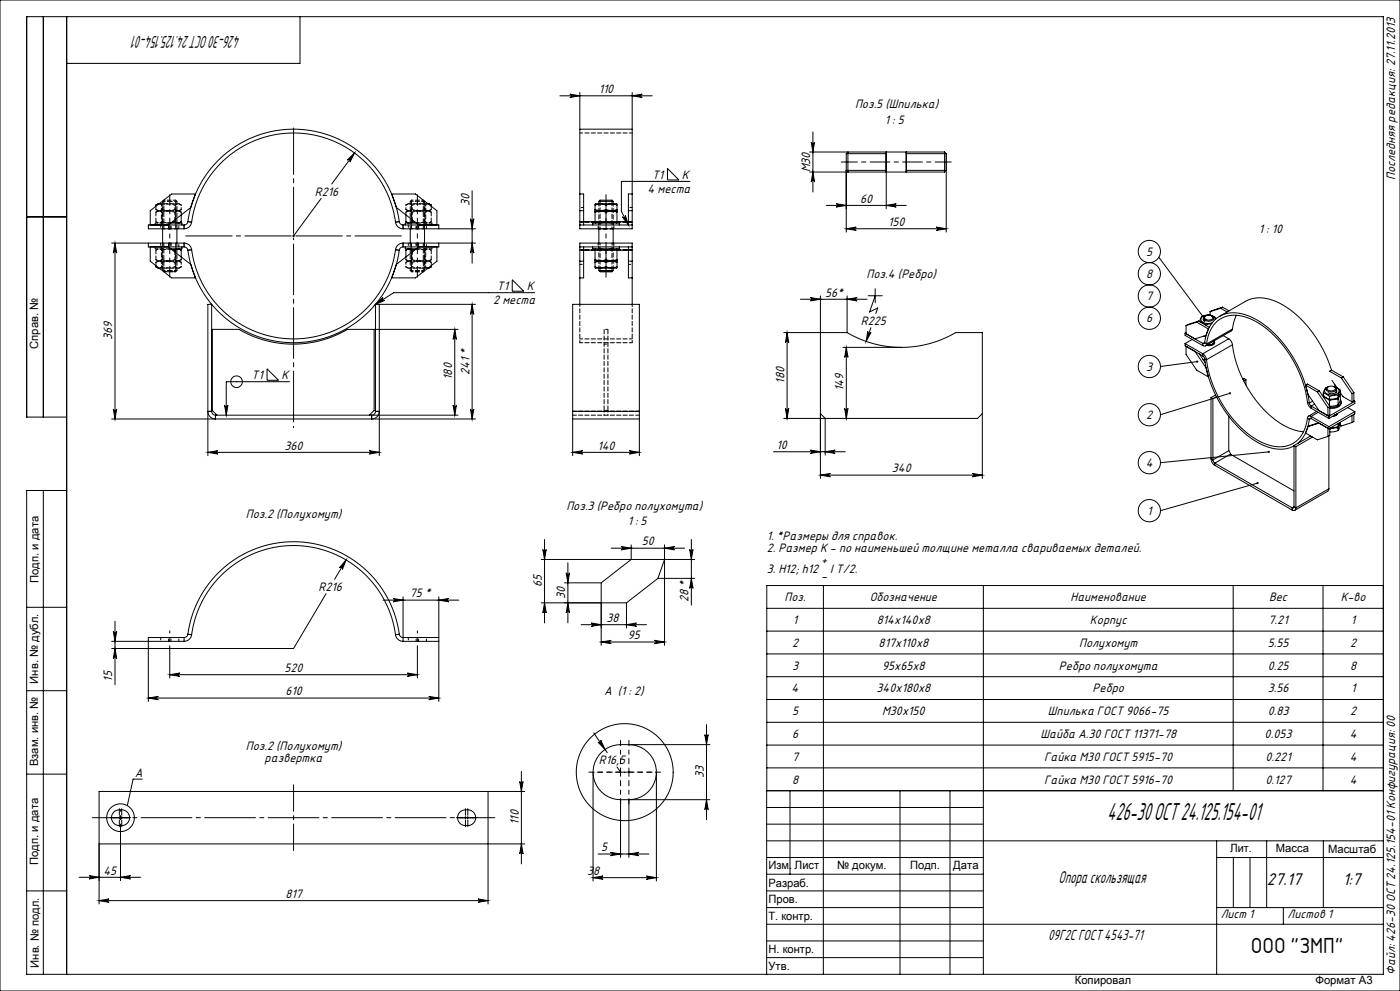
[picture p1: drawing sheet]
<svg xmlns="http://www.w3.org/2000/svg" width="420mm" height="297mm" viewBox="0 0 420 297" stroke-linecap="round" stroke-linejoin="round" font-family="sans-serif">
<g fill="none" stroke="#000" stroke-width=".3">
<path d="M0 0h420v297h-420zM13 5v120M20 5v287M90 5v14h-70M167.9 28.7h27.8M170.9 28.2l3 .5-3 .5a.5 .5 0 0 0 .5-.5 .5 .5 0 0 0-.5-.5zM173.9 27.7v11M173.9 38.7v19.4M173.9 38.7h15.8M189.7 38.7v19.4M189.7 27.7v11M189.7 28.7l3-.5a.5 .5 0 0 0-.5 .5 .5 .5 0 0 0 .5 .5z"/>
<path d="M243.9 39.6v18M96.4 59.5l-8.3 11.2M104.2 48l2.2-2.1-1.4 2.7a.5 .5 0 0 0-.1-.7 .5 .5 0 0 0-.7 .1zM106.4 45.9l-6.9 9.3M141.6 57.2v21.7M173.9 58.1v10.5h15.8v-10.5M173.9 58.1h1.2v9.3M180 60v1.1M180 60h3.6M180 60l-.3 .4M183.6 60v1.1M183.6 60l.3 .4"/>
<path d="M200.2 50.5l3.5 3.4h-3.5zM207 54.4h-20.6v9l2.1 4v-9.3h1.2M242.9 51.6h40.5M242.9 45.6h40.5M243.4 42.6a.5 .5 0 0 0 .5 .4 .5 .5 0 0 0 .5-.4l-.5 3zM243.9 51.6l.5 3a.5 .5 0 0 0-.5-.5 .5 .5 0 0 0-.5 .5zM253.9 46.1l.5-.5v6l-.5-.5M253.9 46.1v5M253.9 51.1v18.5M253.9 46.1h12M253.9 51.1h12v11.5M265.9 45.6v6z"/>
<path d="M271.9 46.1h12M271.9 51.1h12M271.9 45.6v6M283.4 45.6v6M283.4 45.6l.5 .5M283.9 51.1v18.5M283.9 46.1v5M283.9 46.1h.1M283.9 51.1l-.5 .5M8 65h12M34.5 72.9l.5 3a.5 .5 0 0 0-.5-.5 .5 .5 0 0 0-.5 .5zM34.5 72.9v52.7"/>
<path d="M44.5 72.9v1.1h10.7M45.1 74v4.3l6.4 5h7.1l-1.4-4.1-6.7-5.2M45.1 67.4v-4.3l6.4-5h7.1l-1.4 4.1-6.7 5.2M46.8 80l.8 .3M46.8 80l1 .4M46.8 61.4v.4M46.8 79.6v.4M47.6 61.2l-.8 .2M47.8 61.1l-1 .3M48.8 68.6v4.3M51.2 66.9h3.4v.5M51.4 74.7l1.1 .3"/>
<path d="M52.5 66.5l-1.1 .2M52.5 66.5a1.68 1.68 0 0 0 1.9 0M52.5 75a1.68 1.68 0 0 1 1.9 0M52.5 65.9v.6M52.5 75v.5M53.1 68.6v4.3M53.7 74.6l.7 .4M54.4 66.5l-.7 .4M54.4 64.4v2.1M54.4 75v2M54.6 74v.6h-3.4M55.2 72.9a2.29 2.29 0 0 1 2.3 1.9"/>
<path d="M55.2 74a1.14 1.14 0 0 1 1.2 1M55.2 67.4h-10.7v1.2h10.7M55.2 72.9h-21.7M55.2 67.4v1.2M55.2 72.9v1.1M56.4 66.4a1.14 1.14 0 0 1-1.2 1M56.4 66.4a32 32 0 0 1 31.7-27.7 32 32 0 0 1 31.7 27.7M56.4 75a32 32 0 0 0 31.7 27.7 32 32 0 0 0 31.7-27.7M56.4 66.4l1.1 .2M57.5 66.6a2.29 2.29 0 0 1-2.3 2M57.5 66.6a30.9 30.9 0 0 1 30.6-26.7 30.9 30.9 0 0 1 30.6 26.7M57.5 74.8a30.9 30.9 0 0 0 30.6 26.8 30.9 30.9 0 0 0 30.6-26.8"/>
<path d="M57.5 74.8l-1.1 .2M87.7 70.7h.7M88.1 70.4v.7M118.7 66.6a2.29 2.29 0 0 0 2.2 2M118.7 74.8l1.1 .2M119.8 66.4a1.14 1.14 0 0 0 1.1 1M119.8 66.4l-1.1 .2M120.9 74a1.14 1.14 0 0 0-1.1 1M120.9 72.9a2.29 2.29 0 0 0-2.2 1.9M120.9 67.4h10.7v1.2M120.9 67.4v1.2M120.9 72.9v1.1"/>
<path d="M121.6 74v.6h3.3M121.8 66.5a1.68 1.68 0 0 0 1.9 0M121.8 75a1.68 1.68 0 0 1 1.9 0M121.8 66.5l.7 .4M121.8 64.4v2.1M121.8 75v2M122.5 74.6l-.7 .4M123.1 68.6v4.3M123.7 66.5l1 .2M123.7 65.9v.6M123.7 75v.5M124.7 74.7l-1 .3"/>
<path d="M124.9 66.9h-3.3v.5M125.7 74l-6.8 5.2-1.4 4.1h7.1l6.5-5v-4.3M125.7 67.4l-6.8-5.2-1.4-4.1h7.1l6.5 5v4.3M127.4 68.6v4.3M128.4 61.1l1 .3M128.5 61.2l.9 .2M129.4 80l-1 .4M129.4 80l-.9 .2M129.4 61.4v.4M129.4 79.6v.4M131.6 72.9v1.1h-10.7M141.1 65.6a.5 .5 0 0 0 .5 .4 .5 .5 0 0 0 .5-.4l-.5 3z"/>
<path d="M141.6 72.9l.5 3a.5 .5 0 0 0-.5-.5 .5 .5 0 0 0-.5 .5zM142.6 68.6h-21.7M142.6 72.9h-21.7M173.9 74h15.8M173.9 67.4h15.8M173.9 78.3h1.2M173.9 63.1h1.2M175.1 74v9.3h-1.2M175.1 66.4h3.4M175.1 75h3.4M177.8 74v.6h8v-.6M177.8 67.4v-.5h8v.5"/>
<path d="M178.5 78.6a4.7 4.7 0 0 1 3.3 0M178.5 78.3v.3M178.5 80l.2 .4h6.2l.2-.4M178.5 80a4.7 4.7 0 0 0 3.3 0M178.5 62.8a4.7 4.7 0 0 0 3.3 0M178.5 61.4a4.7 4.7 0 0 1 3.3 0M178.5 61.1h6.6M178.5 61.2v.2M178.5 62.8l.2 .4M178.5 63.6a4.7 4.7 0 0 1 3.3 0M178.5 66.5a4.7 4.7 0 0 0 3.3 0M178.5 66.5l.2 .4"/>
<path d="M178.5 77.8v.3M178.5 77.8a4.7 4.7 0 0 0 3.3 0M178.5 75a4.7 4.7 0 0 1 3.3 0M178.5 78.1l.2 .1M178.5 61.4v1.4M178.5 63.6v2.9M178.5 75v2.8M178.5 78.6v1.4M178.7 78.2h6.2M178.7 63.2h6.2M178.7 63.2l-.2 .4M178.7 74.6l-.2 .4"/>
<path d="M178.7 78.2l-.2 .1M179.7 60.4h4.2M179.7 60.4v.7M179.7 68.6v4.3M181.8 78.6a4.7 4.7 0 0 1 3.3 0M181.8 80a4.7 4.7 0 0 0 3.3 0M181.8 61.4a4.7 4.7 0 0 1 3.3 0M181.8 62.8a4.7 4.7 0 0 0 3.3 0M181.8 63.6a4.7 4.7 0 0 1 3.3 0M181.8 66.5a4.7 4.7 0 0 0 3.3 0M181.8 77.8a4.7 4.7 0 0 0 3.3 0M181.8 75a4.7 4.7 0 0 1 3.3 0"/>
<path d="M181.8 61.4v1.4M181.8 63.6v2.9M181.8 75v2.8M181.8 78.6v1.4M183.9 60.4v.7M183.9 68.6v4.3M184.9 63.2l.2 .4M184.9 74.6l.2 .4M184.9 78.2l.2 .1M185.1 78.3v.3M185.1 61.2v.2M185.1 62.8l-.2 .4"/>
<path d="M185.1 66.5l-.2 .4M185.1 77.8v.3M185.1 78.1l-.2 .1M185.1 61.4v1.4M185.1 63.6v2.9M185.1 75v2.8M185.1 78.6v1.4M185.1 66.4h3.4M185.1 75h3.4M186.7 65a.5 .5 0 0 0 .7 .2 .5 .5 0 0 0 .2-.7l.9 2.9zM188.5 74v9.3h1.2M188.5 78.3h1.2"/>
<path d="M188.5 63.1h1.2M247.9 61.6h24M250.9 61.1l3 .5-3 .5a.5 .5 0 0 0 .4-.5 .5 .5 0 0 0-.4-.5zM253.9 68.6l3-.5a.5 .5 0 0 0-.5 .5 .5 .5 0 0 0 .5 .5zM253.9 68.6h30M265.9 61.6l3-.5a.5 .5 0 0 0-.5 .5 .5 .5 0 0 0 .5 .5zM280.9 68.1l3 .5-3 .5a.5 .5 0 0 0 .4-.5 .5 .5 0 0 0-.4-.5zM347.6 77.1l14 18.8M112.2 98.7v24.3l-1.4 1.4M112.6 91.2v32.1M112.6 91.2l2.3-2a.5 .5 0 0 0-.1 .7 .5 .5 0 0 0 .6 .1zM113.8 91.2v45.4"/>
<path d="M136.4 98.7v25.7M136.4 98.7l.5 3a.5 .5 0 0 0-.5-.5 .5 .5 0 0 0-.5 .5zM137.4 98.7h-33.2a32.1 32.1 0 0 1-32.5 0h-8v24.3l1.4 1.4M141.6 91.2l.5 3a.5 .5 0 0 0-.5-.5 .5 .5 0 0 0-.5 .5zM141.6 91.2v34.4M142.6 91.2h-30M153.7 83.8l3.4 3.5h-3.4zM160.4 87.7h-42.3l-5.5 3.5M173.9 83.3v7.9M173.9 83.3v-10.4h15.8v10.4M179.7 81.1h4.2M179.7 80.4v.7"/>
<path d="M179.7 81.1l.3 .3M180 80.4v1M180 81.4h3.6M183.6 81.4h.1M183.6 80.4v1M183.9 80.4v.7M183.9 81.1l-.3 .3M189.7 83.3v7.9M235.1 99.7h19M236.1 99.7v25.7M236.1 99.7l.5 3a.5 .5 0 0 0-.5-.5 .5 .5 0 0 0-.5 .5zM240.1 89.7h20"/>
<path d="M243.1 89.2l3 .5-3 .5a.5 .5 0 0 0 .5-.5 .5 .5 0 0 0-.5-.5zM246.1 88.7v54.7M254.1 89.7l3-.5a.5 .5 0 0 0-.4 .5 .5 .5 0 0 0 .4 .5zM254.1 99.7a32.1 32.1 0 0 0 32.6 0h8v43.7M254.1 88.7v11M260.4 99.3a.5 .5 0 0 0 .3 .6 .5 .5 0 0 0 .6-.2l-1.5 2.6zM260.4 88.6h4.3M261.3 98.2l-1.5 4.1M262.6 88.6l-1.7 4.9 2.4-1.2-.5 1.6M262.6 86.5v4.3M355.5 99.9l5.3 3M355.5 99.9v.6l5.3 3.1"/>
<path d="M355.8 97.6v2.4M355.8 99.7l-.3 .2M359 96.6l3.5 2-.7 1.9-3.3 1.1M359 96.6l-3.2 1M359.6 96.2l-3.8 1.4M359.6 96.2l3.2 1.9M359.6 96.2l-.6 .4M359.9 96.3l1.8 1.1M359.9 96.3v.1M361.1 95.4v.7M361.1 95.3a.65 .65 0 0 0 .4 1.1M361.5 94.8a1.42 1.42 0 0 1 2.3 .5 1.46 1.46 0 0 1-2.4-.1z"/>
<path d="M361.7 94.7l-.2 .1a.78 .78 0 0 0-.3 1 .78 .78 0 0 0 .9 .4h1.1a.76 .76 0 0 0 .9-.6 .76 .76 0 0 0-.6-.9M361.7 97.4v.1M363 93.4v1M363.5 97l-1.8 .4M364.1 95.4v.4M364.6 95.7a2.62 2.62 0 0 0-4.1-.6 1.09 1.09 0 0 0-.1 1.2 1.09 1.09 0 0 0 1.1 .6l1.1 .1 1.1-.3M364.9 95.5a3.3 3.3 0 0 0-4.5-.4l-.5 1.2M365.9 94.8l7.8-4.5a11.2 11.2 0 0 1 11.2 1.1 35.3 35.3 0 0 1 14.5 19.5M366.2 92.4l-3.2 1M366.2 92.4l1.9 1.1M366.8 92.1l-.6 .3M366.8 92.1l1.9 1.1"/>
<path d="M366.8 92.1l-3.8 1.3M369.7 98.6l-.3 .6-7.8 4.5M369.7 98.6l-7.7 4.5M370.9 94.5l-.6 1.6-.6 2.5M80.1 110.5l3.5 3.5h-3.5zM86.9 114.4h-19v10M252.9 104.1h17.5M253.9 104.1v21.3M253.9 104.1l.5 3a.5 .5 0 0 0-.5-.5 .5 .5 0 0 0-.5 .5zM355.5 103v.6l5.3 3.1M355.5 103l5.3 3M355.8 103.8v2.4l3.2 4.7 3.5 2.1-.7-2.8-3.3-4.9"/>
<path d="M357.7 101.7l-2.2 1.3M359.2 108.4l-11.1 1.4M359.8 106.1l1.7 2.6M359.9 106.1v.1M359.9 106.1h.1M360.8 106.7l.6 .9M360.8 106l.7 .7 .5 1.1M360.8 102.9v.7M360.8 106v.7M360.9 107.7l.5 .2M361 100.8l.7 .1M361.4 102.7a9.2 9.2 0 0 1 6.8-8.8 15.2 15.2 0 0 1 12 4.2 36.4 36.4 0 0 1 12.6 22.7"/>
<path d="M361.4 102.7l-.2 .3-.4-.1M361.4 107.6a35.2 35.2 0 0 0 16.3 25.2 11 11 0 0 0 10.5 .8M361.4 102.7l.6 .4M361.4 107.6l.6 .2M361.4 102.6l-.6 .3M361.6 100.6h.2M362 103.1a8.9 8.9 0 0 1 6.6-8.5 15.1 15.1 0 0 1 11.9 4.3 35.1 35.1 0 0 1 11.7 21.7M362 103.1a.67 .67 0 0 1-.4 .6 .67 .67 0 0 1-.8-.1M362 107.8a33.8 33.8 0 0 0 16 24.5 9.6 9.6 0 0 0 11.2-.3 10.5 10.5 0 0 0 3-6.7M363.3 119.2l.6 .3M363.3 119.2v18.3M363.9 119.5v18.3"/>
<path d="M364.1 102.6l-.6 .6-1.4 .2M364.1 102.7l.2 .3M364.1 102.2v1M364.2 102.2a.83 .83 0 0 1 .1 .9 .83 .83 0 0 1-.9 .4h-1.5M364.7 118.4l-1.4 .8M364.9 118.9l-1 .6M367 100.6l1.6 .9M368.6 101.5l.7 .7 .4 1.1M368.6 101.5l-7.8 4.5M369 117.9l-20.9 6.4M369.7 103.3a33.8 33.8 0 0 0 16.1 24.5 13.9 13.9 0 0 0 5.3 1.6M369.7 103.3l-7.7 4.5"/>
<path d="M372.9 113.7l.3-.2 .6 .3M373.8 113.8l-.7 .4M373.8 113.8v1.6M391.7 115.4l.7 2.7 3.3 4.9M391.7 115.4l3.5 2.1M391.7 115.4l.5-.3 3.6 2M395.2 117.5l3.2 4.6M395.8 117.1l-.6 .4M395.8 117.1l3.1 4.7M397 117.8l1.9 1M397 117.8a1.6 1.6 0 0 0 1.5 1.7l.4 .1M397 118.4l-.3 .1"/>
<path d="M397 119l1.9 1.1M397.1 118.6l-.1 .3M397.9 116.6v.4M398.1 116.2h-.1M398.2 116.1a1.79 1.79 0 0 0-1.2 1.7M398.3 116.1a1.49 1.49 0 0 1 2.3 .4 1.4 1.4 0 0 1-2.5-.2zM398.5 115.9a.77 .77 0 0 0-.6 .9 .77 .77 0 0 0 .9 .6h1.3a.74 .74 0 0 0 .8-.7 .74 .74 0 0 0-.6-.8M398.9 118.8v.8M399.4 110.9l-.5 .3 3.5 2.1M399.4 110.9l3.6 2.1M399.6 114l1.5 2.2M400.1 115.9l.8 .2 1.2 .9"/>
<path d="M400.3 116h.3a1.12 1.12 0 0 1 1.1 1.2 1.12 1.12 0 0 1-1.2 1.1 2.37 2.37 0 0 1-3.1-1.2l.6-.9M400.4 115.2l.1 .8M400.9 116.7a.8 .8 0 0 1 0 .9 .8 .8 0 0 1-.9 .4h-.9l-.7-.3M400.9 116.6v.9M401.4 118.4l-1.2 .1-1.3 .3M401.4 119.2l-1.2 .4h-1.3M401.4 119.7h-1.2l-1.3 .4M401.4 118.4v.8M401.4 119.7v1.6M402 118.1l.1 .1M402.1 117.8h.1M402.1 117l-.7 1.4"/>
<path d="M402.1 117.7l-.7 1.5M402.1 118.2l-.7 1.5M402.1 118.2a4.2 4.2 0 0 1-.5 2.9l-.2 .2M402.1 119.8a1.43 1.43 0 0 1-1.3 2.1l-1.9 .1M402.1 117v.7M402.1 117.7l.8 1.2 2.7 1.5M402.4 113.3l3.2 4.7M403 113l-.6 .3M403 113l3.2 4.7M405.6 118v2.4M406.2 117.7v2.4M406.2 117.7l-.6 .3"/>
<path d="M20 125h-12v-120h407v287h-407v-145h12M33.5 125.6h109.1M34 122.6a.5 .5 0 0 0 .5 .4 .5 .5 0 0 0 .5-.4l-.5 3zM62.4 135.6l3-.5a.5 .5 0 0 0-.5 .5 .5 .5 0 0 0 .5 .5zM62.4 135.6h51.4M63.5 123.3h-1.1a2.29 2.29 0 0 0 2.2 2.3v-1.2M63.5 123.3a1.14 1.14 0 0 0 1.1 1.1M63.5 123.3v-32.1h-1.1v45.4M67.4 121.4a.5 .5 0 0 0 .5 .5 .5 .5 0 0 0 .5-.5l-.5 3zM110.8 135.1l3 .5-3 .5a.5 .5 0 0 0 .5-.5 .5 .5 0 0 0-.5-.5zM112.6 123.3h1.2a2.29 2.29 0 0 1-2.3 2.3v-1.2a1.14 1.14 0 0 0 1.1-1.1zM135.9 121.4a.5 .5 0 0 0 .5 .5 .5 .5 0 0 0 .5-.5l-.5 3z"/>
<path d="M137.4 124.4h-72.8M141.1 122.6a.5 .5 0 0 0 .5 .4 .5 .5 0 0 0 .5-.4l-.5 3zM171.8 125.6v11M171.8 135.6h20M171.8 135.6l3-.5a.5 .5 0 0 0-.5 .5 .5 .5 0 0 0 .5 .5zM171.8 123.3v2.3M171.8 123.3v-32.1h20v32.1M171.8 125.6h20M171.8 123.3h20M188.8 135.1l3 .5-3 .5a.5 .5 0 0 0 .5-.5 .5 .5 0 0 0-.5-.5zM191.8 125.6v11M191.8 123.3v2.3"/>
<path d="M232 135.4h21.6M235.6 122.4a.5 .5 0 0 0 .5 .5 .5 .5 0 0 0 .5-.5l-.5 3zM243.1 134.9l3 .5-3 .5a.5 .5 0 0 0 .5-.5 .5 .5 0 0 0-.5-.5zM246.1 124l1.5 1.4v11M247.6 135.4l3-.5a.5 .5 0 0 0-.5 .5 .5 .5 0 0 0 .5 .5zM253.4 122.4a.5 .5 0 0 0 .5 .5 .5 .5 0 0 0 .5-.5l-.5 3zM294.7 124l-1.4 1.4h-58.2M363.3 137.5l.3 1.1 .8 .9M363.3 137.5l.6 .3M363.9 137.8l.5 1M364.4 138.8l23.2 13.4M364.4 139.5l23.2 13.4"/>
<path d="M364.4 138.8v.7M368.6 124.7v10.3l.7 1.2 18.9 10.9M368.7 135.1l-4.8 2.7M369.2 136l-4.8 2.8M380.6 135.4l-32.5 3.3M388.2 133.5l.6 .4M388.2 133.5v18.4M388.8 133.9v18.3M392.2 120.6l.5 1.1 .7 .6M392.2 125.3l.6 .4M392.2 120.6l.6 .2M392.4 127.9l-.7 1.9 3.5 2 3.2-1"/>
<path d="M392.8 120.8l.6 .9M392.8 125.7a10.7 10.7 0 0 1-3.5 7.2M393.2 130.7l-5 2.8M393.3 125.4l-.5 .3M393.4 124.8a.67 .67 0 0 0-.8-.1 .67 .67 0 0 0-.4 .6M393.4 125.5l-.4-.1-.2 .3M393.4 125.5l5.3 3M393.4 121.7l5.3 3.1M393.4 122.3l5.3 3.1M393.4 121.7v.6M393.4 124.8v.7M393.4 124.8l5.3 3.1"/>
<path d="M393.7 131l-4.9 2.9M393.8 120.2l-1 .6M394.4 121.1l-1 .6M395 123.3l-2.4 1.4M395.5 123.6l-2.1 1.2M395.5 126.7l-3.1 1.2M395.7 126.8l-3.3 1.1M398.4 128.4v2.4M398.7 124.8v.6M398.7 127.9v.6M398.7 130.6v15.9M398.9 120.1v1.6h1.3l1.2-.4"/>
<path d="M398.9 121.8v2.5l-.5 .3v-2.5M398.9 121.8l-.5 .3M398.9 128.4v2.1l-.5 .3M400.5 124.4h-.1M400.9 124.1v.4M400.9 124.4h.1M400.9 124.1l.1 .2M401 124.1l.1 .1M401.2 124l-.4 .5-1.1 .3M401.4 128.3h-1.3l-1.2 .3M401.4 129l-1.3 .4h-1.2M401.4 127.8l-2.2 .4"/>
<path d="M401.4 126.9v.9M401.4 128.3v.7M402 126.7l.1 .1M402 126.6l-.6 1.2M402.1 126.8l-.7 1.5M402.1 126.8v.8l-.7 1.4M402.3 120.5a2.41 2.41 0 0 1-3.1 1.9h-.3M404.3 122.1l2.1 1.3M405.6 124.5v2.1M405.6 126.6l-3.2 1.1-.3-.2M406.2 124.2v2.1l-.6 .3M406.2 120.1l-.6 .3"/>
<path d="M406.2 120.1l.2 .2M406.4 120.3l-7.7 4.5M406.4 120.3v.6l-7.7 4.5M406.4 123.4v.6l-7.7 4.5M406.4 123.4l-7.7 4.5M13 147v145M246.1 142.4h48.6M246.1 142.4l3-.5a.5 .5 0 0 0-.4 .5 .5 .5 0 0 0 .4 .5zM291.7 141.9l3 .5-3 .5a.5 .5 0 0 0 .5-.5 .5 .5 0 0 0-.5-.5zM377.3 144.8l-29.2 8.2M387.6 152.2v.7M388.2 151.9a.34 .34 0 0 1-.2 .3 .34 .34 0 0 1-.4 0"/>
<path d="M388.2 151.9l.6 .3M388.2 151.9l-.6 .3M388.8 152.2a.69 .69 0 0 1-.4 .7 .69 .69 0 0 1-.8 0M398.7 146.5l-.4 .7-9.9 5.7M398.7 146.5l-9.9 5.7M97.8 177.9l-9.7 16.5h-54.6M103.8 167.8l-3.4 5.8M103.8 167.8l-1.1 2.9a.5 .5 0 0 0-.2-.7 .5 .5 0 0 0-.6 .1zM114.9 179.9h22.7M117.9 179.4l3 .5-3 .5a.5 .5 0 0 0 .5-.5 .5 .5 0 0 0-.5-.5zM120.9 178.9v13.3M131.6 178.9v31.3"/>
<path d="M131.6 179.9l3-.5a.5 .5 0 0 0-.4 .5 .5 .5 0 0 0 .4 .5zM162.4 167.7h46M162.9 164.7a.5 .5 0 0 0 .5 .4 .5 .5 0 0 0 .5-.4l-.5 3zM163.4 161.7v25M169.4 174.7h11M169.9 171.7a.5 .5 0 0 0 .5 .4 .5 .5 0 0 0 .5-.4l-.5 3zM170.4 168.7v18M180.4 174.7v18.7M183.4 164.3h22M186.4 163.8l3 .5-3 .5a.5 .5 0 0 0 .4-.5 .5 .5 0 0 0-.4-.5zM189.4 163.3v4.4l-9 7M197.4 173.3l-9.5 7.4"/>
<path d="M197.4 173.3h11M199.4 163.3v30.1M199.4 164.3l3-.5a.5 .5 0 0 0-.5 .5 .5 .5 0 0 0 .5 .5zM199.4 167.7l-2 5.6M206.9 164.7a.5 .5 0 0 0 .5 .4 .5 .5 0 0 0 .5-.4l-.5 3zM207.4 161.7v19.7M207.4 173.3l.5 3a.5 .5 0 0 0-.5-.4 .5 .5 0 0 0-.5 .4zM247 175.5v61.5M295 175.5v116.5M370 175.5v61.5M396.9 175.5v61.5M415 175.5h-185v116.5"/>
<path d="M8 182h12M33.5 192.2h21.7M34 189.2a.5 .5 0 0 0 .5 .5 .5 .5 0 0 0 .5-.5l-.5 3zM34.5 186.2v19M34.5 194.4l.5 3a.5 .5 0 0 0-.5-.5 .5 .5 0 0 0-.5 .5zM50.9 194.2v9M55.2 191.1h-10.7v19.1M55.2 191.1v1.1M56.4 190.1a1.14 1.14 0 0 1-1.2 1M56.4 190.1a32 32 0 0 1 31.7-27.7 32 32 0 0 1 31.7 27.7M56.4 190.1l1.1 .1M57.5 190.2a2.29 2.29 0 0 1-2.3 2"/>
<path d="M57.5 190.2a30.9 30.9 0 0 1 30.6-26.7 30.9 30.9 0 0 1 30.6 26.7M118.7 190.2a2.29 2.29 0 0 0 2.2 2M119.8 190.1a1.14 1.14 0 0 0 1.1 1h10.7M119.8 190.1l-1.1 .1M120.9 192.2h10.7M125.2 194.2v9M162.4 180.7h25.5M163.4 180.7l.5 3a.5 .5 0 0 0-.5-.5 .5 .5 0 0 0-.5 .5zM170.4 180.7l.5 3a.5 .5 0 0 0-.5-.5 .5 .5 0 0 0-.5 .5zM174.4 187.2h19.5M177.4 186.7l3 .5-3 .5a.5 .5 0 0 0 .4-.5 .5 .5 0 0 0-.4-.5zM180.4 192.4h19"/>
<path d="M180.4 192.4l3-.5a.5 .5 0 0 0-.5 .5 .5 .5 0 0 0 .5 .5zM187.9 180.7v7.5M187.9 187.2l3-.5a.5 .5 0 0 0-.4 .5 .5 .5 0 0 0 .4 .5zM196.4 191.9l3 .5-3 .5a.5 .5 0 0 0 .4-.5 .5 .5 0 0 0-.4-.5zM230 189.1h185M230 196h185M230 182.3h185M8 207h12M44.5 209.2l3-.5a.5 .5 0 0 0-.5 .5 .5 .5 0 0 0 .5 .5zM44.5 209.2h87.1M50.9 202.2h74.3M50.9 202.2l3-.5a.5 .5 0 0 0-.4 .5 .5 .5 0 0 0 .4 .5z"/>
<path d="M122.2 201.7l3 .5-3 .5a.5 .5 0 0 0 .5-.5 .5 .5 0 0 0-.5-.5zM128.6 208.7l3 .5-3 .5a.5 .5 0 0 0 .5-.5 .5 .5 0 0 0-.5-.5zM178.1 219.7l4.1 5.9M212 217.2v28.5M230 202.8h185M230 209.6h185M230 216.5h185M8 232h12M42.7 233.5h-2.8l-1.7 7.9M146.4 237.2v33.7M155.9 234.2a.5 .5 0 0 0 .5 .5 .5 .5 0 0 0 .5-.5l-.5 3zM156.4 231.2v27.7"/>
<path d="M157.4 237.2h-127.7v33.7M177.9 231.4v32.6M179.4 222.4a.5 .5 0 0 0 .7 .1 .5 .5 0 0 0 .1-.7l1.3 2.8zM184.9 231.4h5M185.1 229.9l1.1 1.5M186.2 230.2v2.5M186.2 239.7v17.3M188.7 230.2v2.5M188.7 223.2a8.3 8.3 0 0 1 8.2 8.2 8.3 8.3 0 0 1-8.2 8.3v17.3M196.9 231.4v32.6M211.5 220.2a.5 .5 0 0 0 .5 .4 .5 .5 0 0 0 .5-.4l-.5 3zM212 239.7l.5 3a.5 .5 0 0 0-.5-.5 .5 .5 0 0 0-.5 .5z"/>
<path d="M213 223.2h-26.8a8.3 8.3 0 0 0-8.3 8.2 8.3 8.3 0 0 0 8.3 8.3M213 239.7h-26.8M230 237h185M230 223.3h185M230 230.1h185M237 237v25M247 237v55M270 237v55M285 237v55M34.2 243.3a2.72 2.72 0 0 1 3.1-.5 2.72 2.72 0 0 1 1.5 2.8 2.72 2.72 0 0 1-3.1 1.8 2.72 2.72 0 0 1-2.2-2.9zM35.4 245.1h1.5M35.8 244.7v.7"/>
<path d="M36.2 247.4v16.5M36.5 244.7v.7M138 243.3a2.72 2.72 0 0 1 3.1-.5 2.72 2.72 0 0 1 1.5 2.8 2.72 2.72 0 0 1-3.1 1.8 2.72 2.72 0 0 1-2.2-2.9zM139.3 245.1h1.4M139.6 244.7v.7M140.3 244.7v.7M156.4 252.9l.5 3a.5 .5 0 0 0-.5-.5 .5 .5 0 0 0-.5 .5zM157.4 252.9h-127.7M179.4 256h15.3M183.2 255.5l3 .5-3 .5a.5 .5 0 0 0 .4-.5 .5 .5 0 0 0-.4-.5zM188.7 256l3-.5a.5 .5 0 0 0-.5 .5 .5 .5 0 0 0 .5 .5zM230 257h65"/>
<path d="M230 242h65M230 247h65M230 252h185M365 252v40M365 257h50M370 257v15M375 257v15M380 252v20M397 252v20M8 267h12M23.7 262.9h18.5M26.7 262.4l3 .5-3 .5a.5 .5 0 0 0 .5-.5 .5 .5 0 0 0-.5-.5z"/>
<path d="M29.7 269.9l3-.5a.5 .5 0 0 0-.4 .5 .5 .5 0 0 0 .4 .5zM29.7 269.9h116.7M36.2 262.9l3-.5a.5 .5 0 0 0-.5 .5 .5 .5 0 0 0 .5 .5zM143.4 269.4l3 .5-3 .5a.5 .5 0 0 0 .5-.5 .5 .5 0 0 0-.5-.5zM177.9 263h19M177.9 263l3-.5a.5 .5 0 0 0-.5 .5 .5 .5 0 0 0 .5 .5zM193.9 262.5l3 .5-3 .5a.5 .5 0 0 0 .5-.5 .5 .5 0 0 0-.5-.5zM230 262h65M230 267h65M230 272h65M230 277h185M365 272h50"/>
<path d="M385 272v5M230 282h65M230 287h65"/>
<circle cx="344.8" cy="75.4" r="3.3"/>
<circle cx="344.8" cy="82" r="3.3"/>
<circle cx="344.8" cy="95.4" r="3.3"/>
<circle cx="344.8" cy="88.7" r="3.3"/>
<circle cx="71" cy="114.4" r="1.74"/>
<circle cx="344.8" cy="109.8" r="3.3"/>
<circle cx="344.8" cy="124.3" r="3.3"/>
<circle cx="344.8" cy="138.7" r="3.3"/>
<circle cx="344.8" cy="153" r="3.3"/>
<circle cx="187.4" cy="231.4" r="14.5"/>
<circle cx="36.2" cy="245.1" r="4.2"/>
</g>
<path d="M52.7 81.4h-3.6" fill="none" stroke="#000" stroke-width=".3" stroke-dasharray="1.3 .6" stroke-dashoffset="-.2" stroke-linecap="butt"/>
<path d="M127 81.4h-3.6" fill="none" stroke="#000" stroke-width=".3" stroke-dasharray="1.3 .6" stroke-dashoffset=".8" stroke-linecap="butt"/>
<path d="M183.9 68.6h-4.2h2.1" fill="none" stroke="#000" stroke-width=".3" stroke-dasharray="1.3 .6" stroke-dashoffset=".3" stroke-linecap="butt"/>
<path d="M48.8 68.6h4.3M123.1 68.6h4.3" fill="none" stroke="#000" stroke-width=".3" stroke-dasharray="1.3 .6" stroke-dashoffset=".4" stroke-linecap="butt"/>
<g fill="none" stroke="#000" stroke-width=".3" stroke-dasharray="1.3 .6" stroke-dashoffset=".7">
<path d="M48.4 63.2v3.7M48.4 74.6v3.6M48.7 78.6v1.4M48.7 62.8v-1.4M52.5 78.6v1.4M52.5 62.8v-1.4M52.7 66.9v-3.7M52.7 78.2v-3.6M54.4 78.6v1.4M54.4 62.8v-1.4M121.8 78.6v1.4M121.8 62.8v-1.4"/>
<path d="M123.4 63.2v3.7M123.4 74.6v3.6M123.7 78.6v1.4M123.7 62.8v-1.4M127.5 78.6v1.4M127.5 62.8v-1.4M127.7 66.9v-3.7M127.7 78.2v-3.6M179.7 63.2v3.7M179.7 74.6v3.6M180 72.9v7.5M180 61.1v7.5"/>
<path d="M183.6 68.6v-7.5M183.9 66.9v-3.7M183.9 78.2v-3.6M183.6 80.4v-7.5M181.2 123v1.4M182.4 123v1.4"/>
</g>
<g fill="none" stroke="#000" stroke-width=".3" stroke-dasharray="1.3 .6" stroke-dashoffset=".2">
<path d="M49.1 60v8.6M123.4 60v8.6M49.1 72.9v8.5M51.4 66.7h-1.3l-1.4-.2M51.4 74.7h-1.3l-1.4 .3M52.7 68.6v-8.6M123.4 72.9v8.5M127 68.6v-8.6M127.5 66.5l-1.4 .2h-1.4M127.5 75l-1.4-.3h-1.4M178.5 66.4h6.6M185.1 75h-6.6"/>
<path d="M52.7 81.4v-8.5M127 81.4v-8.5M171.8 123.3h20M191.8 124.4h-20M191.8 123.3h-20"/>
</g>
<g fill="none" stroke="#000" stroke-width=".3" stroke-dasharray="1.3 .6">
<path d="M49.1 60l-.3 .4M123.4 60l-.3 .4M46.6 74v.6M46.6 66.9v.5M48.4 74v.6M48.4 66.9v.5M48.8 68.6h.1M52.8 74.6v-.6M52.8 67.4v-.5M53.1 60.4l-.4-.4M123.1 68.6h.1M123.4 74v.6"/>
<path d="M123.4 66.9v.5M127.4 60.4l-.4-.4M127.8 74.6v-.6M127.8 67.4v-.5M129.6 74.6v-.6M129.6 67.4v-.5M179.6 74v.6M179.6 66.9v.5M183.9 68.6h.1M184 74.6v-.6M184 67.4v-.5M48.8 81.1l.3 .3"/>
<path d="M52.7 81.4h.1M52.7 81.4l.4-.3M123.1 81.1l.3 .3M127 81.4h.1M127 81.4l.4-.3"/>
</g>
<path d="M87.4 70.7h-31.7M88.1 70v-31.6M88.8 70.7h31.6" fill="none" stroke="#000" stroke-width=".3" stroke-dasharray="15.2 1.3 1.3 1.3" stroke-dashoffset="1.3"/>
<path d="M88.1 71.4v56.8" fill="none" stroke="#000" stroke-width=".3" stroke-dasharray="15.2 1.3 1.3 1.3" stroke-dashoffset="-1.7"/>
<path d="M183.7 231.4h-7M186.2 231.4h-7M186.2 228.9v-7M186.2 233.9v7M188.7 228.9v-7M188.7 233.9v7M188.7 231.4h7M191.2 231.4h7" fill="none" stroke="#000" stroke-width=".3" stroke-dasharray="15.2 1.3 1.3 1.3" stroke-dashoffset="13.6"/>
<g fill="none" stroke="#000" stroke-width=".3" stroke-dasharray="15.2 1.3 1.3 1.3">
<path d="M35.1 245.1h-2M35.8 245.1h-2M35.8 244.3v-2M35.8 245.8v2M36.5 244.3v-2M36.5 245.8v2M36.5 245.1h2M37.2 245.1h2M138.9 245.1h-2M139.6 245.1h-2M139.6 244.3v-2M139.6 245.8v2"/>
<path d="M140.3 244.3v-2M140.3 245.8v2M140.3 245.1h2M141.1 245.1h2"/>
</g>
<path d="M50.9 58.4v10.2M125.2 58.4v10.2M181.8 58.4v10.2M50.9 72.9v10.2M125.2 72.9v10.2M181.8 72.9v10.2" fill="none" stroke="#000" stroke-width=".3" stroke-dasharray="15.2 1.3 1.3 1.3" stroke-dashoffset="12"/>
<path d="M50.9 68.6v4.3M125.2 68.6v4.3M181.8 68.6v4.3" fill="none" stroke="#000" stroke-width=".3" stroke-dasharray="15.2 1.3 1.3 1.3" stroke-dashoffset="15"/>
<path d="M148.4 245.1h-120.7" fill="none" stroke="#000" stroke-width=".3" stroke-dasharray="15.2 1.3 1.3 1.3" stroke-dashoffset="4.4"/>
<path d="M88.1 235.2v19.7" fill="none" stroke="#000" stroke-width=".3" stroke-dasharray="15.2 1.3 1.3 1.3" stroke-dashoffset="7.3"/>
<path d="M252.4 48.6h13.5M271.9 48.6h13.5" fill="none" stroke="#000" stroke-width=".3" stroke-dasharray="15.2 1.3 1.3 1.3" stroke-dashoffset="10.4"/>
<path d="M265.9 48.6h6" fill="none" stroke="#000" stroke-width=".3" stroke-dasharray="15.2 1.3 1.3 1.3" stroke-dashoffset="14.1"/>
<path d="M50.9 194.2v-5.1M125.2 194.2v-5.1" fill="none" stroke="#000" stroke-width=".3" stroke-dasharray="15.2 1.3 1.3 1.3" stroke-dashoffset="14.6"/>
<path d="M36.2 242.7v4.7" fill="none" stroke="#000" stroke-width=".3" stroke-dasharray="15.2 1.3 1.3 1.3" stroke-dashoffset="14.8"/>
<g fill="#000">
<path d="M104.2 48a.5 .5 0 0 1 .7-.1 .5 .5 0 0 1 .1 .7l1.4-2.7zM103.8 167.8l-1.9 2.3a.5 .5 0 0 1 .6-.1 .5 .5 0 0 1 .2 .7zM29.7 269.9l3-.5a.5 .5 0 0 0-.4 .5 .5 .5 0 0 0 .4 .5zM143.4 269.4l3 .5-3 .5a.5 .5 0 0 0 .5-.5 .5 .5 0 0 0-.5-.5zM180.4 192.4l3-.5a.5 .5 0 0 0-.5 .5 .5 .5 0 0 0 .5 .5zM196.4 191.9l3 .5-3 .5a.5 .5 0 0 0 .4-.5 .5 .5 0 0 0-.4-.5zM246.1 142.4l3-.5a.5 .5 0 0 0-.4 .5 .5 .5 0 0 0 .4 .5zM291.7 141.9l3 .5-3 .5a.5 .5 0 0 0 .5-.5 .5 .5 0 0 0-.5-.5zM260.4 99.3l-.6 3 1.5-2.6a.5 .5 0 0 1-.6 .2 .5 .5 0 0 1-.3-.6zM179.4 222.4l2.1 2.2-1.3-2.8a.5 .5 0 0 1-.1 .7 .5 .5 0 0 1-.7-.1zM183.2 255.5l3 .5-3 .5a.5 .5 0 0 0 .4-.5 .5 .5 0 0 0-.4-.5zM188.7 256l3-.5a.5 .5 0 0 0-.5 .5 .5 .5 0 0 0 .5 .5z"/>
<path d="M243.9 51.6l.5 3a.5 .5 0 0 0-.5-.5 .5 .5 0 0 0-.5 .5zM243.4 42.6a.5 .5 0 0 0 .5 .4 .5 .5 0 0 0 .5-.4l-.5 3z"/>
<path d="M141.1 65.6a.5 .5 0 0 0 .5 .4 .5 .5 0 0 0 .5-.4l-.5 3zM141.6 72.9l.5 3a.5 .5 0 0 0-.5-.5 .5 .5 0 0 0-.5 .5zM34 189.2a.5 .5 0 0 0 .5 .5 .5 .5 0 0 0 .5-.5l-.5 3zM34.5 194.4l.5 3a.5 .5 0 0 0-.5-.5 .5 .5 0 0 0-.5 .5zM155.9 234.2a.5 .5 0 0 0 .5 .5 .5 .5 0 0 0 .5-.5l-.5 3zM156.4 252.9l.5 3a.5 .5 0 0 0-.5-.5 .5 .5 0 0 0-.5 .5zM169.9 171.7a.5 .5 0 0 0 .5 .4 .5 .5 0 0 0 .5-.4l-.5 3zM170.4 180.7l.5 3a.5 .5 0 0 0-.5-.5 .5 .5 0 0 0-.5 .5zM211.5 220.2a.5 .5 0 0 0 .5 .4 .5 .5 0 0 0 .5-.4l-.5 3zM212 239.7l.5 3a.5 .5 0 0 0-.5-.5 .5 .5 0 0 0-.5 .5z"/>
<path d="M253.9 68.6l3-.5a.5 .5 0 0 0-.5 .5 .5 .5 0 0 0 .5 .5zM280.9 68.1l3 .5-3 .5a.5 .5 0 0 0 .4-.5 .5 .5 0 0 0-.4-.5zM250.9 61.1l3 .5-3 .5a.5 .5 0 0 0 .4-.5 .5 .5 0 0 0-.4-.5zM265.9 61.6l3-.5a.5 .5 0 0 0-.5 .5 .5 .5 0 0 0 .5 .5z"/>
<path d="M361.4 95.6v.5h.4l-.2-.2 .3 .2v-.5zM358.9 108.1a.33 .33 0 0 0 .2 .6 .33 .33 0 0 0 .4-.4l-.3 .1 .3-.1-.3-.3zM368.8 117.6a.33 .33 0 0 0 .1 .6 .33 .33 0 0 0 .4-.4l-.3 .1 .3-.2zM380.4 135.2a.33 .33 0 0 0 .1 .5 .33 .33 0 0 0 .5-.3h-.4h.4l-.3-.3zM377.1 144.5a.33 .33 0 0 0 .1 .6 .33 .33 0 0 0 .4-.4l-.3 .1 .3-.2z"/>
<path d="M34 122.6a.5 .5 0 0 0 .5 .4 .5 .5 0 0 0 .5-.4l-.5 3zM34.5 72.9l.5 3a.5 .5 0 0 0-.5-.5 .5 .5 0 0 0-.5 .5zM141.1 122.6a.5 .5 0 0 0 .5 .4 .5 .5 0 0 0 .5-.4l-.5 3zM141.6 91.2l.5 3a.5 .5 0 0 0-.5-.5 .5 .5 0 0 0-.5 .5zM135.9 121.4a.5 .5 0 0 0 .5 .5 .5 .5 0 0 0 .5-.5l-.5 3zM136.4 98.7l.5 3a.5 .5 0 0 0-.5-.5 .5 .5 0 0 0-.5 .5zM163.4 180.7l.5 3a.5 .5 0 0 0-.5-.5 .5 .5 0 0 0-.5 .5zM162.9 164.7a.5 .5 0 0 0 .5 .4 .5 .5 0 0 0 .5-.4l-.5 3zM207.4 173.3l.5 3a.5 .5 0 0 0-.5-.4 .5 .5 0 0 0-.5 .4zM206.9 164.7a.5 .5 0 0 0 .5 .4 .5 .5 0 0 0 .5-.4l-.5 3zM235.6 122.4a.5 .5 0 0 0 .5 .5 .5 .5 0 0 0 .5-.5l-.5 3zM236.1 99.7l.5 3a.5 .5 0 0 0-.5-.5 .5 .5 0 0 0-.5 .5zM253.4 122.4a.5 .5 0 0 0 .5 .5 .5 .5 0 0 0 .5-.5l-.5 3zM253.9 104.1l.5 3a.5 .5 0 0 0-.5-.5 .5 .5 0 0 0-.5 .5z"/>
<path d="M62.4 135.6l3-.5a.5 .5 0 0 0-.5 .5 .5 .5 0 0 0 .5 .5zM110.8 135.1l3 .5-3 .5a.5 .5 0 0 0 .5-.5 .5 .5 0 0 0-.5-.5z"/>
<path d="M67.4 121.4a.5 .5 0 0 0 .5 .5 .5 .5 0 0 0 .5-.5l-.5 3zM112.6 91.2l2.3-2a.5 .5 0 0 0-.1 .7 .5 .5 0 0 0 .6 .1zM186.7 65a.5 .5 0 0 0 .7 .2 .5 .5 0 0 0 .2-.7l.9 2.9z"/>
<path d="M188.8 135.1l3 .5-3 .5a.5 .5 0 0 0 .5-.5 .5 .5 0 0 0-.5-.5zM171.8 135.6l3-.5a.5 .5 0 0 0-.5 .5 .5 .5 0 0 0 .5 .5zM189.7 28.7l3-.5a.5 .5 0 0 0-.5 .5 .5 .5 0 0 0 .5 .5zM170.9 28.2l3 .5-3 .5a.5 .5 0 0 0 .5-.5 .5 .5 0 0 0-.5-.5zM122.2 201.7l3 .5-3 .5a.5 .5 0 0 0 .5-.5 .5 .5 0 0 0-.5-.5zM50.9 202.2l3-.5a.5 .5 0 0 0-.4 .5 .5 .5 0 0 0 .4 .5zM131.6 179.9l3-.5a.5 .5 0 0 0-.4 .5 .5 .5 0 0 0 .4 .5zM117.9 179.4l3 .5-3 .5a.5 .5 0 0 0 .5-.5 .5 .5 0 0 0-.5-.5zM199.4 164.3l3-.5a.5 .5 0 0 0-.5 .5 .5 .5 0 0 0 .5 .5zM186.4 163.8l3 .5-3 .5a.5 .5 0 0 0 .4-.5 .5 .5 0 0 0-.4-.5zM254.1 89.7l3-.5a.5 .5 0 0 0-.4 .5 .5 .5 0 0 0 .4 .5zM243.1 89.2l3 .5-3 .5a.5 .5 0 0 0 .5-.5 .5 .5 0 0 0-.5-.5zM247.6 135.4l3-.5a.5 .5 0 0 0-.5 .5 .5 .5 0 0 0 .5 .5zM243.1 134.9l3 .5-3 .5a.5 .5 0 0 0 .5-.5 .5 .5 0 0 0-.5-.5zM193.9 262.5l3 .5-3 .5a.5 .5 0 0 0 .5-.5 .5 .5 0 0 0-.5-.5zM177.9 263l3-.5a.5 .5 0 0 0-.5 .5 .5 .5 0 0 0 .5 .5z"/>
<path d="M177.4 186.7l3 .5-3 .5a.5 .5 0 0 0 .4-.5 .5 .5 0 0 0-.4-.5zM187.9 187.2l3-.5a.5 .5 0 0 0-.4 .5 .5 .5 0 0 0 .4 .5z"/>
<path d="M44.5 209.2l3-.5a.5 .5 0 0 0-.5 .5 .5 .5 0 0 0 .5 .5zM128.6 208.7l3 .5-3 .5a.5 .5 0 0 0 .5-.5 .5 .5 0 0 0-.5-.5z"/>
<path d="M36.2 262.9l3-.5a.5 .5 0 0 0-.5 .5 .5 .5 0 0 0 .5 .5zM26.7 262.4l3 .5-3 .5a.5 .5 0 0 0 .5-.5 .5 .5 0 0 0-.5-.5z"/>
</g>
<g fill="none" stroke="#000" stroke-width=".3" stroke-dasharray="1.3 .6" stroke-dashoffset=".5">
<path d="M46.6 66.9h4M46.8 78.6v1M46.8 62.8v-1M48.4 78.2v2.2M48.4 61.1v2.1M50.6 74.6h-4M50.9 60.4h-2.1M52.7 63.2v-2.1M53.1 60.4h-2.2M53.7 61.1h-5.9M123.4 78.2v2.2M123.4 61.1v2.1"/>
<path d="M125.6 66.9h4M127.7 63.2v-2.1M128.4 61.1h-5.9M129.4 78.6v1M129.4 62.8v-1M129.6 74.6h-4M179.7 78.2v2.2M179.7 61.1v2.1M183.9 63.2v-2.1M47.8 80.4h5.9M48.8 81.1h2.1M50.9 81.1h2.2"/>
<path d="M52.7 80.4v-2.2M122.5 80.4h5.9M127.7 80.4v-2.2M183.9 80.4v-2.2"/>
</g>
<g fill="none" stroke="#000" stroke-width=".3" stroke-dasharray="1.3 .6" stroke-dashoffset=".6">
<path d="M46.8 62.8a1.68 1.68 0 0 0 1.9 0M46.8 63.6a1.68 1.68 0 0 1 1.9 0M46.8 66.5a1.68 1.68 0 0 0 1.9 0M47.6 61.2l1.1 .2M48.2 67.4v1.2M48.2 72.9v1.1M48.7 78.6a1.68 1.68 0 0 0-1.9 0M48.7 80l-1.1 .3M48.7 75a1.68 1.68 0 0 0-1.9 0M48.7 77.8a1.68 1.68 0 0 1-1.9 0M50.6 68.6v-1.2M50.6 72.9v1.1"/>
<path d="M51.3 68.6v-1.2M51.3 72.9v1.1M52.5 80a6.3 6.3 0 0 1-3.8 0M52.5 78.6a6.3 6.3 0 0 0-3.8 0M52.5 62.8a6.3 6.3 0 0 1-3.8 0M52.5 62.8a1.68 1.68 0 0 0 1.9 0M52.5 61.4a1.68 1.68 0 0 1 1.9 0M52.5 61.4a6.3 6.3 0 0 0-3.8 0M52.5 63.6a1.68 1.68 0 0 1 1.9 0M52.5 63.6a6.3 6.3 0 0 0-3.8 0M52.5 77.8a6.3 6.3 0 0 1-3.8 0M53.6 68.6v-1.2"/>
<path d="M53.6 74v-1.1M54.4 80a1.68 1.68 0 0 1-1.9 0M54.4 78.6a1.68 1.68 0 0 0-1.9 0M54.4 77.8a1.68 1.68 0 0 1-1.9 0M55.2 68.6v-1.2M55.2 72.9v1.1M57.5 66.6l-1.1-.2M57.5 74.8l-1.1 .2M118.7 66.6l1.1-.2M118.7 74.8l1.1 .2M120.9 68.6v-1.2M120.9 72.9v1.1"/>
<path d="M121.8 61.4a1.68 1.68 0 0 1 1.9 0M121.8 62.8a1.68 1.68 0 0 0 1.9 0M121.8 63.6a1.68 1.68 0 0 1 1.9 0M122.5 67.4v1.2M122.5 72.9v1.1M123.7 80a1.68 1.68 0 0 1-1.9 0M123.7 78.6a1.68 1.68 0 0 0-1.9 0M123.7 77.8a1.68 1.68 0 0 1-1.9 0M124.9 68.6v-1.2M124.9 72.9v1.1M125.6 68.6v-1.2M125.6 72.9v1.1"/>
<path d="M127.5 80a6.3 6.3 0 0 1-3.8 0M127.5 78.6a6.3 6.3 0 0 0-3.8 0M127.5 61.4l1-.2M127.5 61.4a6.3 6.3 0 0 0-3.8 0M127.5 62.8a6.3 6.3 0 0 1-3.8 0M127.5 62.8a1.68 1.68 0 0 0 1.9 0M127.5 63.6a1.68 1.68 0 0 1 1.9 0M127.5 63.6a6.3 6.3 0 0 0-3.8 0M127.5 66.5a1.68 1.68 0 0 0 1.9 0M127.5 77.8a6.3 6.3 0 0 1-3.8 0M127.9 68.6v-1.2M127.9 74v-1.1"/>
<path d="M129.4 78.6a1.68 1.68 0 0 0-1.9 0M129.4 75a1.68 1.68 0 0 0-1.9 0M129.4 77.8a1.68 1.68 0 0 1-1.9 0M173.9 79.2h1.2M173.9 66.4h1.2M175.1 62.2h-1.2M175.1 75h-1.2M179.4 68.6v-1.2M179.4 72.9v1.1M184.2 68.6v-1.2M184.2 72.9v1.1M188.5 79.2h1.2"/>
<path d="M188.5 66.4h1.2M189.7 62.2h-1.2M189.7 75h-1.2M128.5 80.2l-1-.2M173.9 91.2v11.5M182.4 98.7h-1.2M189.7 91.2v11.5M181.2 103.1h1.2M63.5 123.3h-1.1M64.6 124.4v1.2M111.5 124.4v1.2M112.6 123.3h1.2"/>
<path d="M182.4 123h-1.2M48.2 191.1v1.1M50.6 192.2v-1.1M51.3 192.2v-1.1M53.6 192.2v-1.1M122.5 191.1v1.1M124.9 192.2v-1.1M125.6 192.2v-1.1M127.9 192.2v-1.1"/>
</g>
<g fill="none" stroke="#000" stroke-width=".3" stroke-dasharray="1.3 .6" stroke-dashoffset=".4">
<path d="M189.7 39.9h-15.8M46.8 62.8l.7 .4M46.8 66.5l.7 .4M46.8 77.8l.7 .4M47.5 78.2h6.2M47.5 78.2l-.7 .4M47.5 63.2l-.7 .4M47.5 74.6l-.7 .4M52.5 65.9v-2.3M52.5 75.5v2.3M53.7 63.2h-6.2M53.7 63.2l.7-.4"/>
<path d="M53.7 78.2l.7-.4M54.4 64.4v-.8M54.4 77v.8M54.4 78.6l-.7-.4M54.4 61.4l-.7-.3M54.4 63.6l-.7-.4M121.8 64.4v-.8M121.8 77v.8M121.8 80l.7 .4M121.8 62.8l.7 .4M121.8 77.8l.7 .4M122.5 78.2h6.2"/>
<path d="M122.5 78.2l-.7 .4M122.5 61.1l-.7 .3M122.5 63.2l-.7 .4M123.7 65.9v-2.3M123.7 75.5v2.3M127.4 60.4h-4.3M128.7 63.2h-6.2M128.7 63.2l.7-.4M128.7 66.9l.7-.4M128.7 78.2l.7-.4M129.4 78.6l-.7-.4M129.4 63.6l-.7-.4"/>
<path d="M129.4 75l-.7-.4M173.9 66.6h15.8M173.9 66.4h15.8M189.7 74.8h-15.8M189.7 75h-15.8M53.7 80.4l.7-.4M123.1 81.1h4.3M173.9 102.7h15.8M173.9 101.6h15.8"/>
</g>
<path d="M46.8 66.5v-2.9M46.8 75v2.8M48.7 66.5v-2.9M48.7 75v2.8M127.5 66.5v-2.9M127.5 75v2.8M129.4 66.5v-2.9M129.4 75v2.8" fill="none" stroke="#000" stroke-width=".3" stroke-dasharray="1.3 .6" stroke-dashoffset=".1"/>
<path d="M48.8 72.9v8.2M48.8 60.4v8.2M50.6 66.9h.6M51.2 74.6h-.6M53.1 68.6v-8.2M123.1 72.9v8.2M123.1 60.4v8.2M124.9 66.9h.7M125.6 74.6h-.7M127.4 68.6v-8.2M53.1 81.1v-8.2M127.4 81.1v-8.2" fill="none" stroke="#000" stroke-width=".3" stroke-dasharray="1.3 .6" stroke-dashoffset=".3"/>
<path d="M123.4 60h3.6M127 81.4h-3.6" fill="none" stroke="#000" stroke-width=".3" stroke-dasharray="1.3 .6" stroke-dashoffset=".8"/>
<path d="M49.1 60h1.8M50.9 60h1.8M179.7 72.9v1.7M179.7 66.9v1.7M183.9 74.6v-1.7M183.9 68.6v-1.7M50.9 81.4h-1.8M52.7 81.4h-1.8" fill="none" stroke="#000" stroke-width=".3" stroke-dasharray="1.3 .6" stroke-dashoffset=".9"/>
<path d="M181.2 98.7v24.3M182.4 98.7v24.3" fill="none" stroke="#000" stroke-width=".3" stroke-dasharray="1.3 .6" stroke-dashoffset="-.1"/>
<text font-size="7.3" x="332.2" y="245.9">426-30 ОСТ 24.125.154-01</text>
<text font-size="6.3" x="375.2" y="285.5">ООО &quot;ЗМП&quot;</text>
<g font-size="5.1">
<text x="72.2" y="10.7" transform="rotate(-180 72.2 10.7)">426-30 ОСТ 24.125.154-01</text>
<text x="317.6" y="264.5">Опора скользящая</text>
<text x="380.1" y="265.3">27.17</text>
<text x="402.8" y="265.3">1:7</text>
</g>
<text font-size="4.4" x="314.4" y="281.8">09Г2С ГОСТ 4543-71</text>
<g font-size="3.7">
<text x="179.6" y="27.9">110</text>
<text x="256.5" y="32.5">Поз.5 (Шпилька)</text>
<text x="265.5" y="37.2">1 : 5</text>
<text x="195.6" y="53.5">Т1</text>
<text x="204.6" y="53.5">К</text>
<text x="243.1" y="51.7" transform="rotate(-90 243.1 51.7)">М30</text>
<text x="94.4" y="58.6">R216</text>
<text x="194.3" y="57.7">4 места</text>
<text x="418.5" y="54.1" transform="rotate(-90 418.5 54.1)">Последняя редакция: 27.11.2013</text>
<text x="140.8" y="61.7" transform="rotate(-90 140.8 61.7)">30</text>
<text x="258.1" y="60.7">60</text>
<text x="266.4" y="67.7">150</text>
<text x="377.7" y="69.8">1 : 10</text>
<text x="343.9" y="76.6">5</text>
<text x="260" y="83.2">Поз.4 (Ребро)</text>
<text x="343.9" y="83.3">8</text>
<text x="149" y="86.9">Т1</text>
<text x="158" y="86.9">К</text>
<text x="247.5" y="88.9">56*</text>
<text x="343.9" y="90">7</text>
<text x="148" y="91.1">2 места</text>
<text x="33.7" y="101.9" transform="rotate(-90 33.7 101.9)">369</text>
<text x="258.2" y="97.4">R225</text>
<text x="343.9" y="96.6">6</text>
<text x="75.5" y="113.6">Т1</text>
<text x="84.5" y="113.6">К</text>
<text x="135.6" y="113.8" transform="rotate(-90 135.6 113.8)">180</text>
<text x="140.8" y="112.3" transform="rotate(-90 140.8 112.3)">241 *</text>
<text x="343.9" y="111.1">3</text>
<text x="235.3" y="115" transform="rotate(-90 235.3 115)">180</text>
<text x="253.1" y="117.3" transform="rotate(-90 253.1 117.3)">149</text>
<text x="343.9" y="125.5">2</text>
<text x="85.4" y="134.8">360</text>
<text x="179.2" y="134.8">140</text>
<text x="232.9" y="134.6">10</text>
<text x="267.6" y="141.6">340</text>
<text x="343.8" y="139.9">4</text>
<text x="73.7" y="155.4">Поз.2 (Полухомут)</text>
<text x="169.9" y="152.9">Поз.3 (Ребро полухомута)</text>
<text x="344.1" y="154.3">1</text>
<text x="188.4" y="157.4">1 : 5</text>
<text x="230" y="161.8">1. *Размеры для справок.</text>
<text x="192.5" y="163.5">50</text>
<text x="230" y="165.4">2. Размер К - по наименьшей толщине металла свариваемых деталей.</text>
<text x="230" y="171.8">3. H12; h12</text>
<text x="246.3" y="168.9">+</text>
<text x="246.3" y="174">-</text>
<text x="249.1" y="171.8">I T/2.</text>
<text x="95.6" y="177.1">R216</text>
<text x="122.9" y="179.1">75 *</text>
<text x="162.5" y="176" transform="rotate(-90 162.5 176)">65</text>
<text x="169.5" y="179.5" transform="rotate(-90 169.5 179.5)">30</text>
<text x="206.6" y="180.5" transform="rotate(-90 206.6 180.5)">28 *</text>
<text x="235.4" y="180.2">Поз.</text>
<text x="260.9" y="180.2">Обозначение</text>
<text x="321.2" y="180.2">Наименование</text>
<text x="380.7" y="180.2">Вес</text>
<text x="402.2" y="180.2">К-во</text>
<text x="181.9" y="186.4">38</text>
<text x="188.3" y="191.6">95</text>
<text x="237.9" y="187">1</text>
<text x="263" y="187">814х140х8</text>
<text x="327" y="187">Корпус</text>
<text x="380.6" y="187">7.21</text>
<text x="405.3" y="187">1</text>
<text x="237.6" y="193.8">2</text>
<text x="263.6" y="193.8">817х110х8</text>
<text x="323.7" y="193.8">Полухомут</text>
<text x="380.3" y="193.8">5.55</text>
<text x="405" y="193.8">2</text>
<text x="85.3" y="201.4">520</text>
<text x="237.6" y="200.7">3</text>
<text x="264.6" y="200.7">95х65х8</text>
<text x="317.7" y="200.7">Ребро полухомута</text>
<text x="380.3" y="200.7">0.25</text>
<text x="405" y="200.7">8</text>
<text x="33.7" y="204.3" transform="rotate(-90 33.7 204.3)">15</text>
<text x="85.6" y="208.4">610</text>
<text x="181.2" y="208.2">A (1 : 2)</text>
<text x="237.5" y="207.5">4</text>
<text x="262.9" y="207.5">340х180х8</text>
<text x="327.8" y="207.5">Ребро</text>
<text x="380.3" y="207.5">3.56</text>
<text x="405.3" y="207.5">1</text>
<text x="237.6" y="214.3">5</text>
<text x="264.6" y="214.3">М30х150</text>
<text x="314.4" y="214.3">Шпилька ГОСТ 9066-75</text>
<text x="380.3" y="214.3">0.83</text>
<text x="405" y="214.3">2</text>
<text x="237.6" y="221.2">6</text>
<text x="312.1" y="221.2">Шайба A.30 ГОСТ 11371-78</text>
<text x="379.4" y="221.2">0.053</text>
<text x="404.9" y="221.2">4</text>
<text x="73.7" y="224.9">Поз.2 (Полухомут)</text>
<text x="237.6" y="228">7</text>
<text x="313.3" y="228">Гайка M30 ГОСТ 5915-70</text>
<text x="379.6" y="228">0.221</text>
<text x="404.9" y="228">4</text>
<text x="40.4" y="232.7">A</text>
<text x="79.4" y="228.4">развертка</text>
<text x="179.7" y="229.1">R16,5</text>
<text x="211.1" y="233.2" transform="rotate(-90 211.1 233.2)">33</text>
<text x="237.6" y="234.8">8</text>
<text x="313.3" y="234.8">Гайка M30 ГОСТ 5916-70</text>
<text x="379.7" y="234.8">0.127</text>
<text x="404.9" y="234.8">4</text>
<text x="155.6" y="247.3" transform="rotate(-90 155.6 247.3)">110</text>
<text x="180.3" y="255.1">5</text>
<text x="31" y="262.1">45</text>
<text x="176.2" y="262.2">38</text>
<text x="85.6" y="269.1">817</text>
<text x="418.5" y="292.1" transform="rotate(-90 418.5 292.1)">Файл: 426-30 ОСТ 24.125.154-01 Конфигурация: 00</text>
</g>
<g font-size="3.6">
<text x="366.2" y="275.3">Лист 1</text>
<text x="386.3" y="275.2">Листов 1</text>
</g>
<g font-size="3.4">
<text x="11.5" y="104.5" transform="rotate(-90 11.5 104.5)">Справ. №</text>
<text x="11.6" y="174.7" transform="rotate(-90 11.6 174.7)">Подп. и дата</text>
<text x="11.4" y="204.9" transform="rotate(-90 11.4 204.9)">Инв. № дубл.</text>
<text x="11.4" y="229.6" transform="rotate(-90 11.4 229.6)">Взам. инв. №</text>
<text x="369" y="255.5">Лит.</text>
<text x="382.8" y="255.5">Масса</text>
<text x="398.4" y="255.8">Масштаб</text>
<text x="11.4" y="259.2" transform="rotate(-90 11.4 259.2)">Подп. и дата</text>
<text x="230.5" y="260.4">Изм.</text>
<text x="238.4" y="260.4">Лист</text>
<text x="251.1" y="260.4">№ докум.</text>
<text x="273" y="260.4">Подп.</text>
<text x="286" y="260.4">Дата</text>
<text x="230.5" y="265.7">Разраб.</text>
<text x="230.5" y="275.7">Т. контр.</text>
<text x="230.6" y="270.7">Пров.</text>
<text x="230.6" y="285.7">Н. контр.</text>
<text x="11.6" y="290" transform="rotate(-90 11.6 290)">Инв. № подл.</text>
<text x="230.6" y="290.8">Утв.</text>
<text x="322.5" y="295">Копировал</text>
<text x="394.6" y="295">Формат А3</text>
</g>
</svg>
